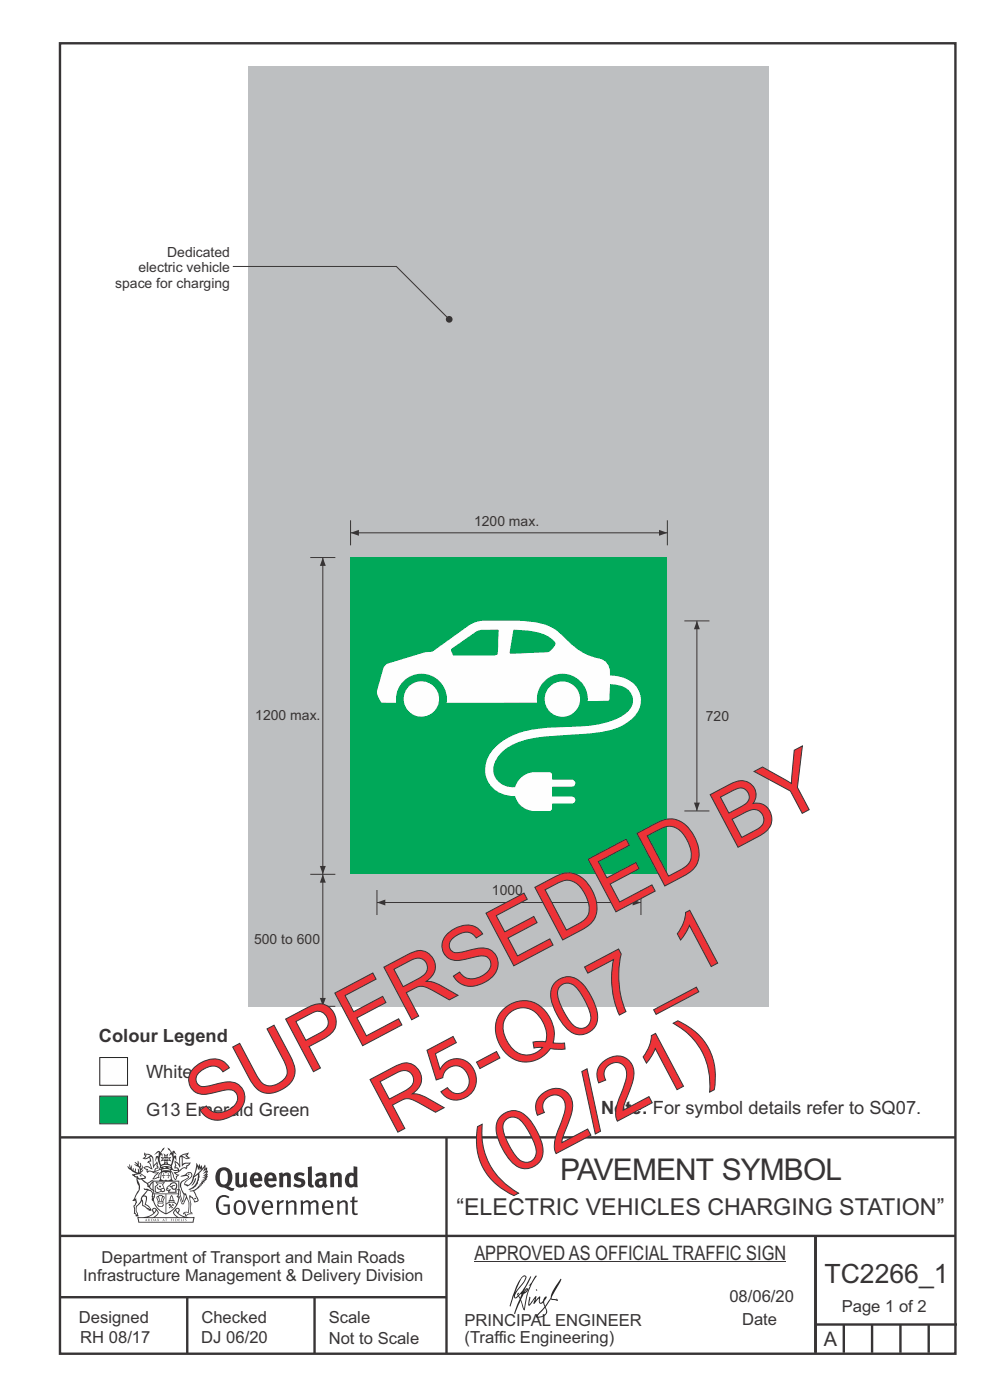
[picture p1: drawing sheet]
<svg xmlns="http://www.w3.org/2000/svg" width="210mm" height="297mm" viewBox="0 0 210 297" stroke-linecap="round" stroke-linejoin="round" font-family="sans-serif">
<g fill="none" stroke="#373435" stroke-width=".51">
<path d="M12.7 9.2h190v278h-190zM12.7 241.3h190M94.7 241.4v45.8M12.7 275.2h82M12.7 262.2h190.1M39.7 275.2v12M66.7 275.2v12M173 262.1v24.9M173 281h30M179 281v6M185 281v6M191 281v6"/>
<path d="M197 281v6"/>
</g>
<path d="M100.6 267.7h66.2" fill="none" stroke="#373435" stroke-width=".21"/>
<g fill="#373435">
<path d="M47 248.4a2.55 2.55 0 0 0 0 2.7l.3 .2a.81 .81 0 0 0 1-1v-.5a1.04 1.04 0 0 0-1.1-1.5zM46.3 248.1a1.82 1.82 0 0 1 2.1-.2 1.82 1.82 0 0 1 .9 1.8 2.29 2.29 0 0 1-.8 2l.7 .3h.5l-.2 .6a2.87 2.87 0 0 1-2-.7 2.12 2.12 0 0 1-1.7-3.1z" fill-rule="evenodd"/>
<path d="M49.9 248.9l.8-.2v2a.46 .46 0 0 0 .3 .6 .46 .46 0 0 0 .6-.3v-2.1l.7-.2v2.4l.2 .5-.5 .3-.3-.3a1.02 1.02 0 0 1-1.2 .3 1.02 1.02 0 0 1-.6-1.1z" fill-rule="evenodd"/>
<path d="M54 249.5l-.1 .5h.9a.49 .49 0 0 0-.2-.6 .49 .49 0 0 0-.6 .1zM53.4 249.1a1.34 1.34 0 0 1 1.6-.2 1.34 1.34 0 0 1 .6 1.5v.2h-1.7a.77 .77 0 0 0 .5 .8 .77 .77 0 0 0 .9-.4l.3 .5a1.59 1.59 0 0 1-2 .2 1.59 1.59 0 0 1-.5-2.1z" fill-rule="evenodd"/>
<path d="M57 249.5l-.1 .5h1a.49 .49 0 0 0-.2-.6 .49 .49 0 0 0-.7 .1zM56.4 249.1a1.34 1.34 0 0 1 1.6-.2 1.34 1.34 0 0 1 .7 1.5v.2h-1.8a.77 .77 0 0 0 .5 .8 .77 .77 0 0 0 .9-.4l.4 .5a1.59 1.59 0 0 1-2.1 .2 1.59 1.59 0 0 1-.5-2.1z" fill-rule="evenodd"/>
<path d="M59.2 248.9l.7-.2 .1 .4a.95 .95 0 0 1 1-.3 .95 .95 0 0 1 .7 .8v2.3h-.8v-2.3a.46 .46 0 0 0-.8 .1v2.2h-.8z" fill-rule="evenodd"/>
<path d="M62.6 249.1a1.75 1.75 0 0 1 2-.1l-.2 .5-.6-.2a.43 .43 0 0 0-.6 .3l.4 .3a1.04 1.04 0 0 1 1.2 1.1 1.04 1.04 0 0 1-1.4 1l-1.2-.4 .3-.6 1 .4 .4-.4a.88 .88 0 0 0-1-.5l-.4-.2-.1-.4z" fill-rule="evenodd"/>
<path d="M65.3 247.6l.8-.2 .1 3.8 .3 .2 .1 .4a.88 .88 0 0 1-1 0 .88 .88 0 0 1-.3-1z" fill-rule="evenodd"/>
<path d="M67.8 250.6a.43 .43 0 0 0-.1 .7 .43 .43 0 0 0 .7-.1v-.7zM66.8 249.1a1.7 1.7 0 0 1 2.4 .1v1.9l.3 .4-.4 .5-.5-.4a1.03 1.03 0 0 1-1.7-.1 1.03 1.03 0 0 1 .8-1.5h.7v-.4a.8 .8 0 0 0-1.2 .1z" fill-rule="evenodd"/>
<path d="M70 248.9l.7-.2 .1 .4a.95 .95 0 0 1 1-.3 .95 .95 0 0 1 .7 .8v2.3h-.8v-2.3a.46 .46 0 0 0-.8 .1v2.2h-.8z" fill-rule="evenodd"/>
<path d="M74.3 249.5a1.48 1.48 0 0 0 0 1.7h.5l.2-.1v-1.5l-.3-.2zM75 247.4l.8 .1 .1 4.4h-.7l-.1-.2a1.26 1.26 0 0 1-1.4 0 1.26 1.26 0 0 1-.5-1.3 1.29 1.29 0 0 1 .4-1.4 1.29 1.29 0 0 1 1.4-.1z" fill-rule="evenodd"/>
<path d="M46.4 253.9a1.72 1.72 0 0 1 2.3 0l-.3 .3a1.24 1.24 0 0 0-1.4-.2 1.24 1.24 0 0 0-.6 1.4 1.49 1.49 0 0 0 1.2 1.9l.7-.1v-1.3h-.8l-.1-.4h1.3v1.9a1.93 1.93 0 0 1-2.2 0 1.93 1.93 0 0 1-.7-2.2l.2-.8z" fill-rule="evenodd"/>
<path d="M50.4 255.1a1.65 1.65 0 0 0 .2 2.2 .99 .99 0 0 0 1-1.4 .78 .78 0 0 0-.4-.8 .78 .78 0 0 0-.8 0zM50 254.9a1.33 1.33 0 0 1 1.6-.1 1.33 1.33 0 0 1 .5 1.4 1.31 1.31 0 0 1-1.3 1.6 1.31 1.31 0 0 1-1.2-1.6v-.6z" fill-rule="evenodd"/>
<path d="M52.5 254.7l.4-.1 .9 2.6 .8-2.5h.5l-1.1 3h-.5z" fill-rule="evenodd"/>
<path d="M56.3 255.2l-.2 .7h1.3a.7 .7 0 0 0-.3-.8 .7 .7 0 0 0-.8 .1zM55.9 255a1.22 1.22 0 0 1 1.5-.2 1.22 1.22 0 0 1 .5 1.5h-1.8a.93 .93 0 0 0 .5 1 .93 .93 0 0 0 1.1-.2l.2 .3a1.43 1.43 0 0 1-1.8 .1 1.43 1.43 0 0 1-.6-1.7z" fill-rule="evenodd"/>
<path d="M58.7 254.7l.4-.1 .1 .5 .4-.4 .6-.1-.2 .5a.66 .66 0 0 0-.8 .7v1.9h-.4z" fill-rule="evenodd"/>
<path d="M60.6 254.7l.4-.1 .1 .5a.94 .94 0 0 1 1-.5 .94 .94 0 0 1 .8 .8v2.3h-.5l-.1-2.5a.81 .81 0 0 0-1.2 .3v2.2h-.4z" fill-rule="evenodd"/>
<path d="M63.7 254.7l.5-.1 .1 .5 .4-.3a.78 .78 0 0 1 1.1 .3 .9 .9 0 0 1 1-.5 .9 .9 0 0 1 .8 .8v2.3h-.5l-.1-2.5a.67 .67 0 0 0-1.1 .3v2.2h-.5v-2.4l-.4-.3-.7 .4v2.3h-.5z" fill-rule="evenodd"/>
<path d="M69 255.2l-.1 .7h1.3a.7 .7 0 0 0-.3-.8 .7 .7 0 0 0-.9 .1zM68.7 255a1.22 1.22 0 0 1 1.5-.2 1.22 1.22 0 0 1 .5 1.5h-1.8a.93 .93 0 0 0 .4 1 .93 .93 0 0 0 1.2-.2l.1 .3a1.44 1.44 0 0 1-1.7 .1 1.44 1.44 0 0 1-.6-1.7z" fill-rule="evenodd"/>
<path d="M71.4 254.7l.5-.1 .1 .5a.94 .94 0 0 1 1-.5 .94 .94 0 0 1 .8 .8v2.3h-.5l-.1-2.5a.81 .81 0 0 0-1.2 .3v2.2h-.4z" fill-rule="evenodd"/>
<path d="M74.7 253.9l.5-.1v.9h.7l-.1 .3h-.6v2.2l.1 .2h.5l.1 .3a.75 .75 0 0 1-1.2-.6v-2.1h-.4v-.3h.4z" fill-rule="evenodd"/>
<path d="M30.8 244.9l1.1 .3-.9 .5h-.4l.6-.5zM31.8 245.4h.2a2.44 2.44 0 0 1 .4 1.9l.1 .5 .7-1-.1 .6 .3 .3a.57 .57 0 0 0-.6 .7l-1-.1-.5 .2 .2-.5-.8-.3 .7-.1 .9 .5 .1-.1-.6-1.3-.2-.2h.5zM30.7 244.4l-.1 .5 .2 .4-.6 .4a1.04 1.04 0 0 0 1.4-.1l.2 .6-.3 .1-.2 .4a.94 .94 0 0 1 .8 1.1l-.2-.1a1.16 1.16 0 0 0-1.5-.1l.3 .4 .4 .2 .1 .5 .2 .1 .1-.2a.94 .94 0 0 1 1.1 .2l.8 .1-1.2 1.2a1.13 1.13 0 0 0 1.2-.2l.4-.1-.1-.4 .5-.8a.83 .83 0 0 0-.6 1.1l-.3-.1-.7 .4 1.1-1.4-.5 .1-.5-.1 1.3-.5-.1-.1-.9 .4v-.3l.2-.2 .3 .1 .1-.3-.2-.4v-.6l-.1-.4-.7 1v-.7a1.42 1.42 0 0 0-1.6-1.8z" fill-rule="evenodd"/>
<path d="M38.5 245.2l.5-.2 .7-.1-.6 .3 .8 .5h-.3zM38.3 245.5l.2-.1 .1 2a1.69 1.69 0 0 1 1.6-.6l-.8 .5 .1 .5a1.1 1.1 0 0 0-1.5 .6l-.1-.5-.2-.2h-.5l.3-.4-.3-.7a1.42 1.42 0 0 1 .8 1.1l.2-.1zM37.1 246.2l.1 1-.2 .3 .1 .4h.5l.1 .2a.96 .96 0 0 1-1.1-.1l-.1 .1a1.06 1.06 0 0 0 1.3 .2v.1a.72 .72 0 0 1-1 .2l.3 .5 .6 .2-.4 .2-.1 .6-.2-.3-.4-1.1-.4-.4 .4 .9a1.54 1.54 0 0 0 .7 1.2l.2-.3a.58 .58 0 0 1 .4-.8l.2-.1h-.3l-.5-.3 .9-.5a.93 .93 0 0 1 1.2-.5v.2l.2-.2 .1-.5a.99 .99 0 0 0 .7-.8l-1.3 .1-.3 .2-.1-1.4 .9 .4 .9-.3h-.4l-.5-.4 .4-.7-.6 .2a1.46 1.46 0 0 0-1.4 2.1v.4l-.2-.4z" fill-rule="evenodd"/>
<path d="M35.6 248.9l.2 .1-.1 .3 .4 .1h-.4v.6l-.1-.6h-.3l.3-.1z" fill-rule="evenodd"/>
<path d="M34.6 248.9l.2 .1v.3l.3 .1h-.3l-.1 .6v-.6h-.4l.4-.1z" fill-rule="evenodd"/>
<path d="M34.3 248.8a.57 .57 0 0 1 .9 .2 .57 .57 0 0 1 .9-.2l.2 1.4h-.2a.57 .57 0 0 1-.9 0 .69 .69 0 0 1-1.1 0zM34.2 248.1l-.3 2.1-.2 .4h3l-.2-.4-.3-2.1h-.2v.2l-.8-.1-.8 .1v-.2z" fill-rule="evenodd"/>
<path d="M34.2 252.4a.3 .3 0 0 0 .6 0 .3 .3 0 0 0-.6 0zM33.3 250.9l.3 .3-.3 .4a.79 .79 0 0 0 0 1.3l.8-.2-.1-.3a.55 .55 0 0 1-.7-.6l.1-.1 .2 .3 .3 .2 .8-.2-.4-.7 .4-.4-.7 .2zM33 250.7l1.1 .2 .9-.2-.4 .6 .4 1.2a.56 .56 0 0 1-.8 .3l-.2 .1a.73 .73 0 0 1-.9 .1 .73 .73 0 0 1-.3-1v-.4l.6-.4z" fill-rule="evenodd"/>
<path d="M35.6 251.8l.7-.4a.58 .58 0 0 1 1-.1 .58 .58 0 0 1-.4 .9l-.3-.3a.43 .43 0 0 1 .6-.4 .57 .57 0 0 0-.8 .2l-.2-.1-.3 .1 .4 .2a.55 .55 0 0 0 .9 .4v.5h-1.3l.3-.4-.1-.1-.6 .1 .2-.3-.2-.1zM35.4 251.8l-.1 .2a.39 .39 0 0 0 .2 .6h.3l-.2 .4h1.9l-.1-.8a.86 .86 0 0 0-.1-1.3 .86 .86 0 0 0-1.3 .4z" fill-rule="evenodd"/>
<path d="M36 254.8h.8v.2h-.8zM36.4 253.8l.2 .8h-.4zM36.4 253.5l-.3 .5-.1 .6h-.2v.4l-.7 .4 .2 .1a1.48 1.48 0 0 1 2.1 .2l.2-.1-.6-.5v-.5h-.2l-.1-.6z" fill-rule="evenodd"/>
<path d="M35.8 255.4l.4 .1 .1 .3 .3-.2-.2-.2a.38 .38 0 0 1 .5 .5l-.2-.2-.3 .2 .3 .2-.3 .3-.1-.4-.4 .4-.1-.2 .4-.3-.1-.1-.2 .1z" fill-rule="evenodd"/>
<path d="M34.5 254h.2v.2l-.2 .6h-.2zM33.6 255.3h.9v.2a.55 .55 0 0 1-.8 .4v-.2l-.2-.1zM33.4 254h.2l.2 .8h-.2zM33.6 255l.8-.1 .1 .2h-.8zM33.8 253.7h.5l-.2 1.1h-.1zM33.3 253.8l-.1 .3 .3 1.1a.48 .48 0 0 0-.1 .6 .48 .48 0 0 0 .5 .2h.5a.49 .49 0 0 0 .2-.8l.3-1.1-.1-.3a1.42 1.42 0 0 0-1.5 0z" fill-rule="evenodd"/>
<path d="M33.7 251.5l.4 .1 .1 .3h-.3z" fill-rule="evenodd"/>
<path d="M41.3 250.1l.3-.2-.2 .8-.6 .8h-.2l.5-.7z" fill-rule="evenodd"/>
<path d="M39.7 249l.3-.2 .5 .2a.88 .88 0 0 1-.6 1.1 1.22 1.22 0 0 0-.8 1.3l.5 .2a.72 .72 0 0 0 .9-.4l.5-.8 .2-.6 .8-.6v.2a2.85 2.85 0 0 1-2 2.9l.1 .1a2.13 2.13 0 0 0 1.9-1.5v-.3a2.01 2.01 0 0 0 .3-1.7l1.1-1.3-.4 1 .7-.5-.7 1 .8-.4-.8 .8 .7-.2-.9 .6 .8-.1-.8 .4h.7l-.8 .3 .3 .2h-.4l.2 .3h-.4l.2 .3h-.4l.1 .2h-.1a2.16 2.16 0 0 1-2 1.1l.1 .2 .4-.1a.76 .76 0 0 1 .7 .8l.5 1.2-.6 .2a1.45 1.45 0 0 0-1.1-1.3l.2 1.8-.1 1.8 .4 .3a1.07 1.07 0 0 0-1.2 .4v-.3l-.5-.2a.87 .87 0 0 1 1.1-.1v-.7a4.4 4.4 0 0 0-.6-3.1l-.1-.3h-.2a2.16 2.16 0 0 1-.7-2.2l.3-.4 1.2-.7a.55 .55 0 0 0-.4-.8zM37.8 252.4a.76 .76 0 0 1 .3 1.1l.6 1.6 .4-1.7 .2 .1a.61 .61 0 0 1-.1 .9l-.3 .8-.2 .1-.7-1.6-.3 .1a1.18 1.18 0 0 0 .1-1.4zM41.8 247.5l.2 .7 .3-.5v.6l.4-.5a1.9 1.9 0 0 1-1.2 1.4l-.3 .3zM38.2 249.6l1.4-.2 .2 .2v.3l-.5 .2a1.26 1.26 0 0 0-.9 1.9l.2 .7a1.84 1.84 0 0 1 .1 2.1l-.4-1.4a.96 .96 0 0 0-.4-1.2l-.4 .2a.78 .78 0 0 1 0 1.3l.1 .3h.4l.4 1.1a.38 .38 0 0 0 .2 .4 .38 .38 0 0 0 .4-.1l.6-1.2a2.94 2.94 0 0 1 .4 2.5l-.1 .4h-.8l-.3 .4v.2l.4-.1 .1 .4 .2 .1a1.02 1.02 0 0 1 1.3-.5v-.4l-.3-.1 .1-1.8-.3-1.3h.1a1.14 1.14 0 0 1 .8 1 .63 .63 0 0 0 .8-.2 .63 .63 0 0 0-.2-.9l-.6-1.2 .9-.6 .2-.4h.3l-.1-.2h.4l-.1-.3h.3l-.1-.3 .5-.1-.2-.2 .6-.4v-.2h-.2l.4-.5h-.3l.3-.5-.4 .1 .4-.5v-.3l-.3 .2 .2-.7-.1-.2-.4 .3v-.8l-.6 .8-.2-.8-.2 .5-.3-.7-.1 .6-.5-.8-.1 1.4-.6 1.8a1.81 1.81 0 0 1-1 1.5l-.6-.2a1.75 1.75 0 0 1 1.1-1.2 .75 .75 0 0 0 .1-1.3 .75 .75 0 0 0-1.2 .4z" fill-rule="evenodd"/>
<path d="M41.2 254.1h.3l.2 .2-.4 .1z" fill-rule="evenodd"/>
<path d="M29.4 258.4h11.6l-.1 .8h-11.4zM31.3 258.2l.5-.1a2.48 2.48 0 0 0 1.4-1.3l.3 .5-.5 .6-.5 .3zM32.5 256.6l.3-.2 .2 .1-.3 .7zM37.2 256.8a2.65 2.65 0 0 0 1.8 1.4h-1.1l-.5-.3-.5-.6zM37.4 256.5l.2-.1 .3 .2-.3 .6zM29.2 258.2l.1 1.2h11.8l.2-1.1-.2-.1a4.1 4.1 0 0 1-3.3-.9l.3-.4-.1-.6a1.06 1.06 0 0 0-1.3 1l.2 .4 .6 .5h-4.7l.3-.1a.84 .84 0 0 0 .6-.8 .84 .84 0 0 0-.5-.8l-.3-.2h-.5l-.1 .6 .3 .4a4.2 4.2 0 0 1-3.4 .9z" fill-rule="evenodd"/>
<path d="M31 258.7l.1 .2h-.2zM31 258.5l-.3 .6 .4-.2 .2 .2z" fill-rule="evenodd"/>
<path d="M31.3 258.6h.3v.4a.25 .25 0 0 0 .2-.1 .25 .25 0 0 0-.1-.3h.1a.29 .29 0 0 1 0 .4 .29 .29 0 0 1-.4 0 .29 .29 0 0 1 0-.4z" fill-rule="evenodd"/>
<path d="M32.2 258.6a.22 .22 0 0 1 .3 .2 .22 .22 0 0 1-.3 .2zM32 258.6l.1 .4a.33 .33 0 0 0 .4 0 .33 .33 0 0 0 0-.4 .33 .33 0 0 0-.5 0z" fill-rule="evenodd"/>
<path d="M32.9 258.7l.1 .2h-.2zM32.9 258.5l-.2 .6 .3-.2 .2 .2z" fill-rule="evenodd"/>
<path d="M33.3 258.6h.2l.1 .1 .2-.1-.2 .2 .2 .3-.3-.3-.1 .3h-.1l.2-.3z" fill-rule="evenodd"/>
<path d="M34.7 258.7l.1 .2h-.2zM34.7 258.5l-.3 .6 .4-.2 .2 .2z" fill-rule="evenodd"/>
<path d="M35 258.5h.5l-.2 .1v.5h-.2l.1-.5z" fill-rule="evenodd"/>
<path d="M36.2 258.6l.3-.1-.1 .1v.2h.1h-.1v.3h-.2z" fill-rule="evenodd"/>
<path d="M36.7 258.6h.2v.5h-.2z" fill-rule="evenodd"/>
<path d="M37.3 258.6a.22 .22 0 0 1 .3 .2 .22 .22 0 0 1-.3 .2zM37.1 258.6v.4a.33 .33 0 0 0 .5 0 .33 .33 0 0 0 0-.4 .33 .33 0 0 0-.5 0z" fill-rule="evenodd"/>
<path d="M37.8 258.6l.4-.1-.2 .1v.2h.1h-.1v.2l.2 .1h-.4z" fill-rule="evenodd"/>
<path d="M38.4 258.6h.2l-.1 .4 .2 .1h-.3z" fill-rule="evenodd"/>
<path d="M38.9 258.6h.2v.5h-.2z" fill-rule="evenodd"/>
<path d="M39.3 258.6h.2h-.1l.2 .3-.2 .2-.1-.1v-.1l.2 .1z" fill-rule="evenodd"/>
<path d="M34.2 247.4a1.51 1.51 0 0 1 2 .2 2.67 2.67 0 0 0-2.1 0zM35.7 247.6l.4 .1 .1 .3-.4-.1zM34.6 247.6h.5l.1 .2h-.4zM34 247.8l.3 .2h-.3zM34.9 246.9l.3-.2 .3 .2zM34.9 245.6l.2 .1v.3h-.2zM35 245.1l.2 .2 .2-.2-.1 .3h-.2zM35.1 246.3h.2l.1 .4-.2-.2-.2 .2zM35.3 245.7l.2-.1v.4h-.2zM34.4 245.7h.3l.1 .3-.4 .1 .2-.2zM35.7 245.7h.3l-.2 .2 .2 .2-.4-.1zM32.7 244.9l1-.5-.1 1-.2-.2-.3 .2-.3 1.1 .5-1 .3 .9a1.84 1.84 0 0 1 .2 1.7l.4 .1a2.48 2.48 0 0 1 2.2 0l.2-.2-.2-.7 .7-1.8 .4 .7-.2-1-.2-.1-.2 .3v-.9l.6 .4-.6-.8-.3 .1-.1 .4-.5-.9-.5-.3 .2 .5 .6 .5-.5 .8 .4-.4a2.06 2.06 0 0 1 0 2.3l-.5-.2-.2-.6 .1-.1 .8 .2-.4-.5 .4-.5-.7 .2-.2-.2 .2-.7-.5 .4-.5-.4 .2 .7-.2 .2-.7-.2 .4 .5-.4 .5 .8-.2 .1 .1-.2 .6-.5 .2a2.02 2.02 0 0 1 0-2.2l.3 .5-.1-.7-.3-.1 .8-1.2-.4 .3-.5 .8-.2-.3a.8 .8 0 0 0-.8 .5z" fill-rule="evenodd"/>
<path d="M29.2 250.1l.3 .1a.61 .61 0 0 1 .8 .4l.3 .2a.8 .8 0 0 1 .6 1l.4 .1 .5 .5a1 1 0 0 1 .5 1.1l-.1 .7v-.5h-.1a.96 .96 0 0 0-.8-1.3l-.2-.2h-.7l-.1-.1-.1 .1 .1 .3h.6l-1.2 1.3-.2 1-.4 .6a1.33 1.33 0 0 0-.5 1.8l.2 .5a1.26 1.26 0 0 1-.5-1.5l-.1-.3a1.56 1.56 0 0 0 .4-1.7l-.3 .2 .2-.5a3.2 3.2 0 0 0 .7-3zM30.4 253.9h.4a2.06 2.06 0 0 1-.1 1.6l.7 .5 .4 .4-.6-.1-.8-.6-.1-.9a.51 .51 0 0 1 .1-.9zM28.6 249.3a1.52 1.52 0 0 1 2.1 .5l-1.1 .2-.2-.1-.1-.4h-.5zM27.5 247v.8l-.3-.4h-.1a3.1 3.1 0 0 0 1.9 1.6l-1 .1 .5 .6 .5 .1 .1 1.1a1.84 1.84 0 0 1-.3 2.5l-.4 .9-.3 .4 .2 .1 .4-.1 .1 .4-.2 .5-.3 .2 .1 1.7h.2l.3 .5 .1 .1 .4-.1-.1-.5a1.3 1.3 0 0 1-.1-1.7l.9-1 .1 1.1 .6 .2 .5 .5 .1-.1 .2 .3h.5a1.85 1.85 0 0 0-1.2-1.4l.1-.3a1.39 1.39 0 0 0 0-1.4l-.5-.1 .5-.5a.66 .66 0 0 1 .9-.4 .66 .66 0 0 1 .3 .9l-.1 .4 .2-.1v.2l-.1 .3 .2 .5 .1-.3a2.24 2.24 0 0 0 .1-2.2 .73 .73 0 0 1-.7-.7 .73 .73 0 0 1 .6-.7v-.2a.94 .94 0 0 0-.9 .8 .48 .48 0 0 1-.1-.6 .48 .48 0 0 1 .5-.2l.5-.3a.51 .51 0 0 0-.8 .2l-.5 .2-1-.8h.6l.2-.5-1.2-.7 .5-.5v-.3l-.5 .4 .1-.2a.69 .69 0 0 0 .2-1v.4l-.2 .3v-1.1l-.3-.2 .1 .6-.1 .2-.4-1.3v.7l-.6-.4 .5 .7-.6-.2 .3 .3a1 1 0 0 1 .7 1.4l-.2-.8v.9l-.5-.2v-.8l-.2 .7-.2-.1-.1-.6-.2 .4-.2-.2 .1-.7-.2 .5z" fill-rule="evenodd"/>
<path d="M29.6 249.4l.2-.1 .3 .2z" fill-rule="evenodd"/>
<path d="M32.4 250.5h5.6v2l-.2-.1v-1.7h-5.2v2.5h5.2v-.8l.1 .2-.1 1.1v-.3h-2.5v4a4.1 4.1 0 0 0 2.6-3.6l.1-.1a4 4 0 0 1-2.8 3.9 4.2 4.2 0 0 1-2.8-4.7l.1 1.2 .1-.1a3.8 3.8 0 0 0 2.5 3.4v-4h-2.5l-.2-.9z" fill-rule="evenodd"/>
<circle cx="40" cy="249.1" r=".17"/>
</g>
<g fill="#252726">
<path d="M111.6 273.7l.2-.2-.5 .7zM110.4 274.5l.3 .1-.3 .7-.3-.4zM110.9 270.9l.5-.1a9.3 9.3 0 0 1-2 3.2l-.1 .2 1-2.5zM110.6 271a14.7 14.7 0 0 0-2.2 4.9l-.3 1.2 .1 .1 .8-2.4a.42 .42 0 0 0 .2 .7 .42 .42 0 0 0 .6-.3l.2-.2 .2 .6-1.1 3.1h.2l1.1-2.8 .6 1.9 .2 .2 .2-.5a13.5 13.5 0 0 1 2-6.2l.5-.5-.2-.2-1.6 2.1 .4-.1a14.9 14.9 0 0 0-1.3 5.1l-.4-1.2a1.39 1.39 0 0 1 .2-1.8l.1-.2a.92 .92 0 0 0 .8-1.2 .75 .75 0 0 0-.7 .7l-.2 .2 1.6-3.4h-.1l-.4 .7a10.5 10.5 0 0 1-2.2 3.2l.2-.4a.32 .32 0 0 0-.4 .2 .32 .32 0 0 0 .1 .4l-.5 .4a3.2 3.2 0 0 1 1.1-2.3l.5-.6a2.49 2.49 0 0 0 .7-1.6l-.3-.2z" fill-rule="evenodd"/>
<path d="M115.6 277.5a1.15 1.15 0 0 1 .1 1.3 1.15 1.15 0 0 1-1.2 .5h-.5zM112.3 275.1l-.3 1.7 .3 .2 1.2-1.5-.3 1.1 1.1-1.2a.94 .94 0 0 0 .4 1.2l.5-.3 .3 .9-1.2 1.3a.98 .98 0 0 0-.5 1 1.9 1.9 0 0 0 2.3-1.3l-.1-.3a1.02 1.02 0 0 1 .3-1.4l.5-.9 1.5 .3-.2-.5v.3l-1.1-.2v-.2l2-3.6 .1-.3-.1-.1-1.8 2.7a6.6 6.6 0 0 1-1.5 3l-.2-.2a1.01 1.01 0 0 1 .4-1.4l.1-.2-.3-.2-.3 .5-.2 .5-.5 .4-.2-.4 .1-.9-.2-.1-.8 .9 .2-.9h-.1l-1.4 1.7 .2-1.4v-.1z" fill-rule="evenodd"/>
<path d="M113.7 273.5l.3 .3h-.3z" fill-rule="evenodd"/>
</g>
<path d="M21.2 232.5h5.9v5.9h-5.9z" fill-rule="evenodd" fill="#00a859" stroke="#373435" stroke-width=".21"/>
<path d="M21.2 224.3h5.9v5.9h-5.9z" fill-rule="evenodd" fill="#fefefe" stroke="#201e1e" stroke-width=".21"/>
<path d="M52.7 14h110.5v199.5h-110.5z" fill-rule="evenodd" fill="#bdbfc1"/>
<path d="M74.4 118.3h67.2v67.2h-67.2z" fill-rule="evenodd" fill="#00a859"/>
<path d="M115.5 148.3a3.8 3.8 0 0 1 7.5 0 3.8 3.8 0 0 1-7.5 0zM81.8 141l8.2-2.6 1.3-.1a2.19 2.19 0 0 0 1.4-.8l3.1-2.2a28.3 28.3 0 0 1 5.1-3.3 26.7 26.7 0 0 1 6.6-.3 23.5 23.5 0 0 1 9 1.1 16.8 16.8 0 0 1 4.8 3.9 11.8 11.8 0 0 0 5.9 3 3.2 3.2 0 0 1 2.2 3.6 7.5 7.5 0 0 1 5.6 2.4 5.2 5.2 0 0 1-2 7.6 17.2 17.2 0 0 1-8.7 2.4l-4.7 .3a30.2 30.2 0 0 0-10.7 1.9 7 7 0 0 0-4.3 5.3 4 4 0 0 0 4.7 3.8 4.6 4.6 0 0 1 5-3.2h2.4l.4 .4v1.2h4.2a.75 .75 0 0 1 .7 .7 .75 .75 0 0 1-.7 .8h-4.2v2.1h4.2a.75 .75 0 0 1 .7 .7 .75 .75 0 0 1-.7 .8h-4.2v1.2l-.4 .4h-.6a10.2 10.2 0 0 1-4.9-.7 4.2 4.2 0 0 1-1.9-2.5 5.8 5.8 0 0 1-6.4-6.1 8.6 8.6 0 0 1 5.3-6.5 25.2 25.2 0 0 1 10.5-2 36.1 36.1 0 0 0 11.4-1.5 5.8 5.8 0 0 0 4.1-3.7 3.6 3.6 0 0 0-3.7-3.9l-1.1-.1-.2 3.5-4.5 .2a5.4 5.4 0 0 0-5.6-5.9 5.4 5.4 0 0 0-5.2 6.2h-19.2a5.4 5.4 0 0 0-5.3-6.2 5.4 5.4 0 0 0-5.3 6.2h-3.2a3.4 3.4 0 0 1-.5-4l.9-3.2zM85.6 148.3a3.8 3.8 0 0 1 7.5 0 3.8 3.8 0 0 1-7.5 0zM108.9 133.7a16.2 16.2 0 0 1 7.3 1.3l1.5 1.2a.81 .81 0 0 1-.2 1l-.6 .8-.7 .4-7.9 .3-.2-.5zM95.8 137.6a1.48 1.48 0 0 0 .5 1.4h7.4a2.3 2.3 0 0 0 1.9-.2l.2-5-.2-.2h-1.2a5.7 5.7 0 0 0-3.5 .5z" fill-rule="evenodd" fill="#fefefe"/>
<path d="M68.5 118.3v67.2" fill="none" stroke="#373435" stroke-width=".21"/>
<g fill="#373435">
<path d="M68.5 118.3l.6 1.8h-1.3z"/>
<path d="M67.8 183.7h1.3l-.6 1.8z"/>
</g>
<path d="M65.8 118.3h5.3M68.5 185.5v28M65.8 213.5h5.3" fill="none" stroke="#373435" stroke-width=".21"/>
<g fill="#373435">
<path d="M68.5 185.5l.6 1.8h-1.3z"/>
<path d="M67.8 211.7h1.3l-.6 1.8z"/>
</g>
<path d="M74.4 113h67.2M65.8 185.5h5.3" fill="none" stroke="#373435" stroke-width=".21"/>
<g fill="#373435">
<path d="M139.8 112.4l1.8 .6-1.8 .7z"/>
<path d="M74.4 113l1.7-.6v1.3z"/>
</g>
<path d="M49.4 56.5h34.7l11.2 11.2M74.4 110.4v5.3M141.6 110.4v5.3" fill="none" stroke="#373435" stroke-width=".21"/>
<circle cx="95.3" cy="67.7" r=".71" fill="#373435"/>
<path d="M80 191.5h56" fill="none" stroke="#373435" stroke-width=".21"/>
<g fill="#373435">
<path d="M134.2 190.8l1.8 .7-1.8 .6z"/>
<path d="M80 191.5l1.7-.7v1.3z"/>
</g>
<path d="M147.8 131.7v40.3M80 188.8v5.3M136 188.8v5.3" fill="none" stroke="#373435" stroke-width=".21"/>
<g fill="#373435">
<path d="M147.8 131.7l.7 1.8h-1.3z"/>
<path d="M147.2 170.3h1.3l-.7 1.7z"/>
</g>
<path d="M145.2 131.7h5.3M145.2 172h5.3" fill="none" stroke="#373435" stroke-width=".21"/>
<g font-size="17.6" fill="#ed3237">
<text x="43.6" y="239.4" transform="rotate(-28 43.6 239.4)">SUPERSEDED BY</text>
<text x="83.2" y="240.8" transform="rotate(-28 83.2 240.8)">R5-Q07_1</text>
<text x="103.6" y="252.3" transform="rotate(-28 103.6 252.3)">(02/21)</text>
</g>
<text font-size="6.3" fill="#373435" x="118.8" y="250.2">PAVEMENT SYMBOL</text>
<text font-size="5.6" fill="#373435" x="174.9" y="272.2">TC2266_1</text>
<text font-size="4.9" fill="#373435" x="96.8" y="257.7">“ELECTRIC VEHICLES CHARGING STATION”</text>
<g font-size="4.2" fill="#373435">
<text x="100.6" y="267.2">APPROVED AS OFFICIAL TRAFFIC SIGN</text>
<text x="174.7" y="285.6">A</text>
</g>
<g font-size="3.9" fill="#373435">
<text x="21" y="221.1">Colour Legend</text>
<text x="31" y="228.7">White</text>
<text x="31" y="236.7">G13 Emerald Green</text>
<text x="127.5" y="236.3">Note: For symbol details refer to SQ07.</text>
</g>
<g font-size="3.5" fill="#373435">
<text x="21.6" y="267.9">Department of Transport and Main Roads</text>
<text x="17.7" y="271.8">Infrastructure Management &amp; Delivery Division</text>
<text x="16.7" y="280.6">Designed</text>
<text x="42.7" y="280.6">Checked</text>
<text x="69.7" y="280.6">Scale</text>
<text x="98.5" y="281.3">PRINCIPAL ENGINEER</text>
<text x="154.7" y="276.2">08/06/20</text>
<text x="157.4" y="281.2">Date</text>
<text x="178.5" y="278.2">Page 1 of 2</text>
<text x="17" y="284.8">RH 08/17</text>
<text x="42.7" y="284.8">DJ 06/20</text>
<text x="69.7" y="285.2">Not to Scale</text>
<text x="98.5" y="284.8">(Traffic Engineering)</text>
</g>
<g font-size="3" fill="#373435">
<text x="29.4" y="57.8">electric vehicle</text>
<text x="35.5" y="54.5">Dedicated</text>
<text x="24.4" y="61.1">space for charging</text>
<text x="100.6" y="111.5">1200 max.</text>
<text x="54.2" y="152.6">1200 max.</text>
<text x="149.7" y="153">720</text>
<text x="104.4" y="189.9">1000</text>
<text x="53.9" y="200.2">500 to 600</text>
</g>
</svg>
